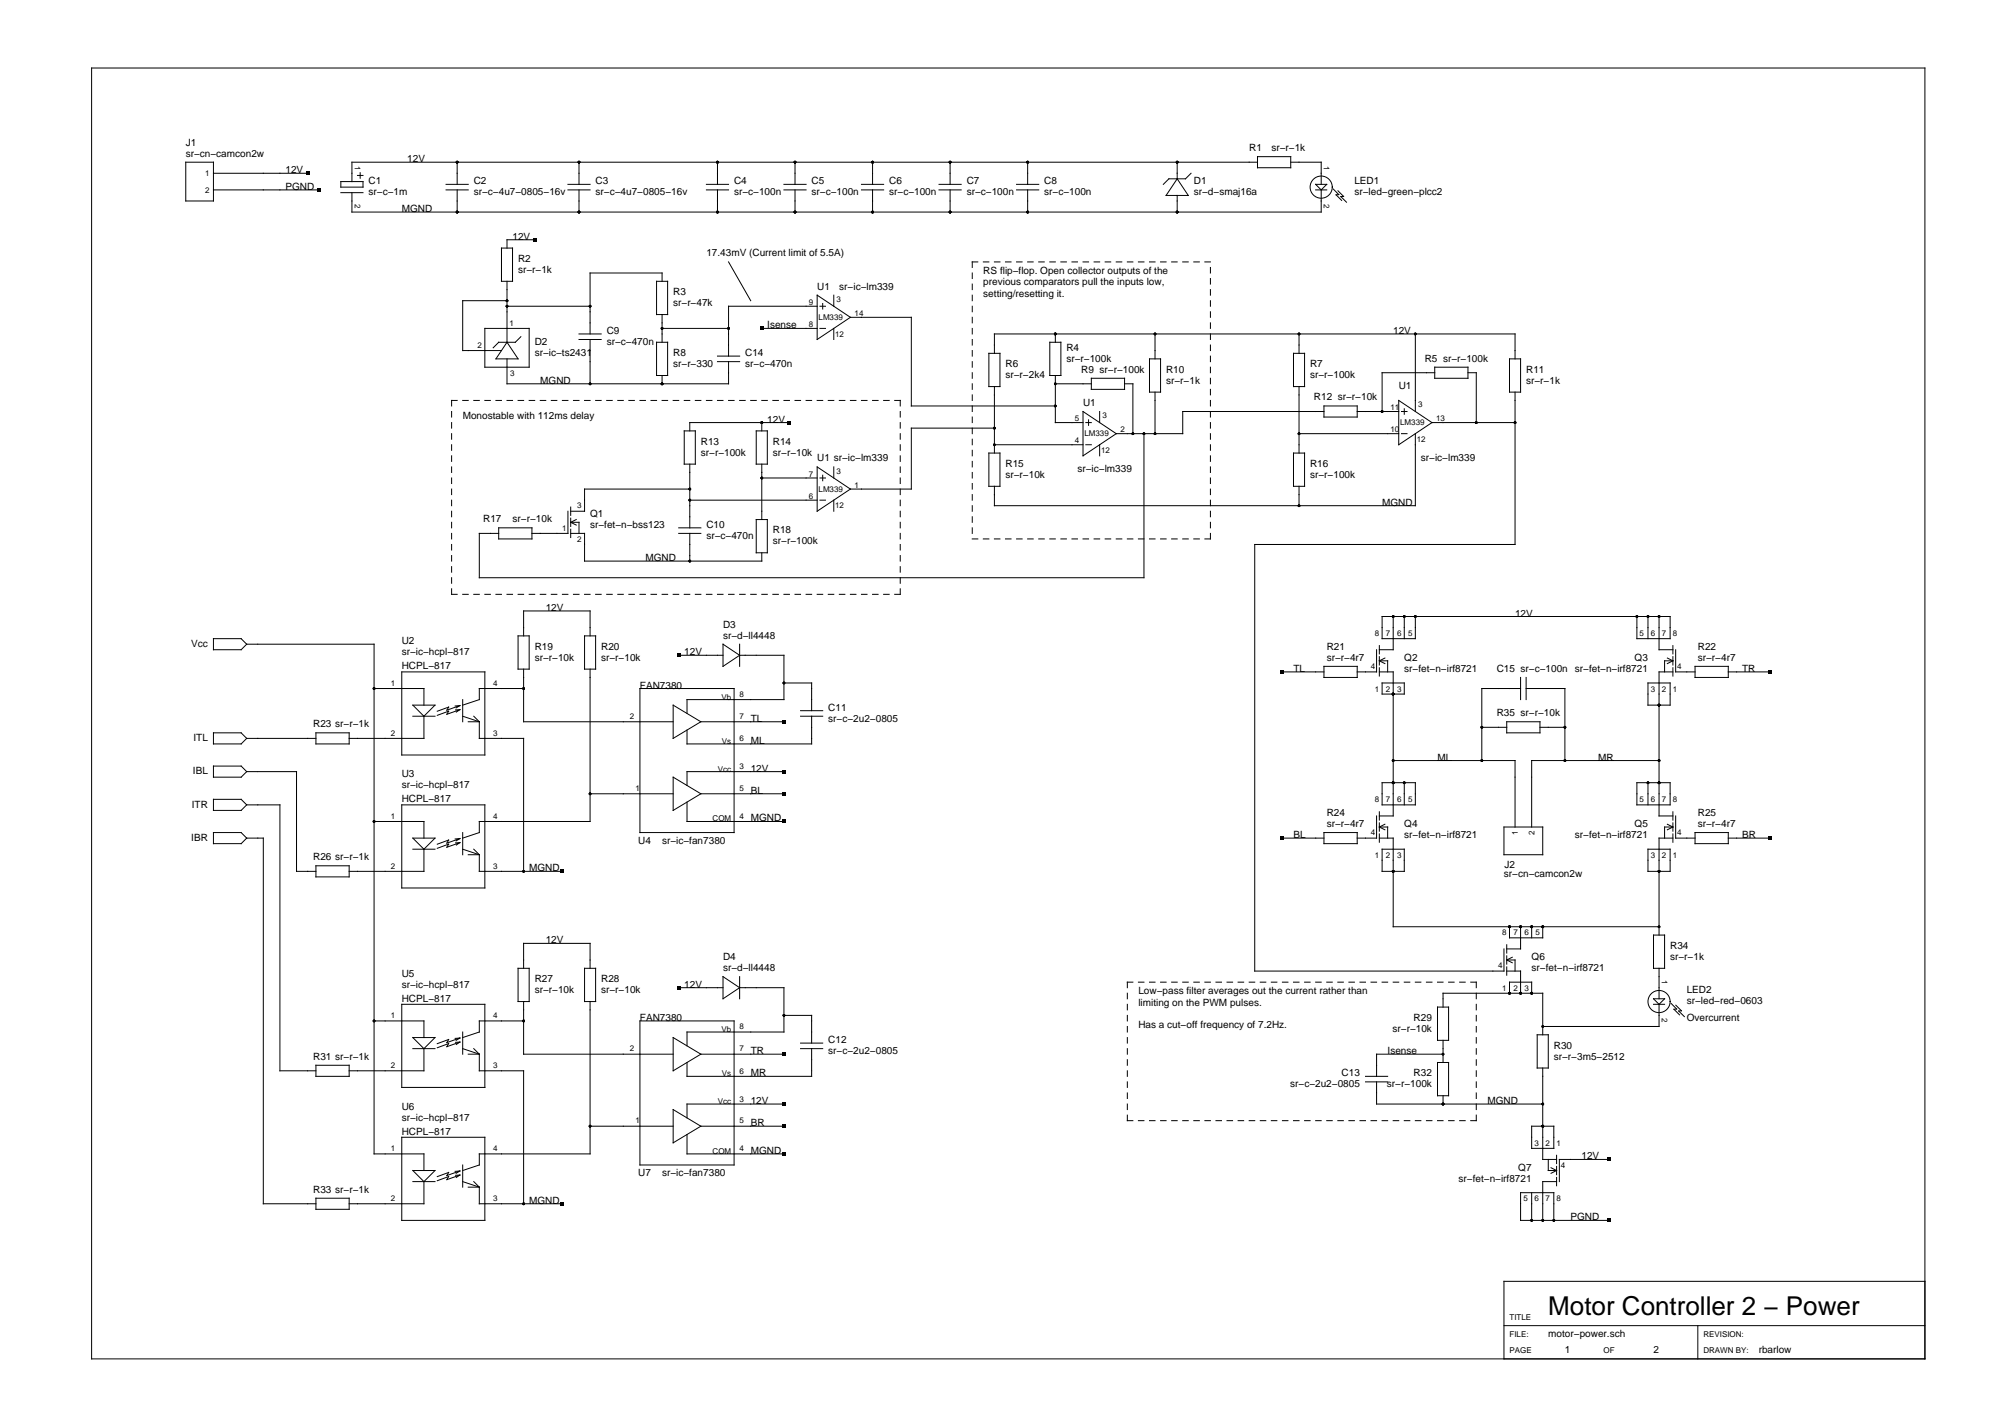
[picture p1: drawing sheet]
<svg xmlns="http://www.w3.org/2000/svg" width="297mm" height="210mm" viewBox="0 0 297 210" stroke-linecap="round" stroke-linejoin="round" font-family="sans-serif">
<g fill="none" stroke="#000" stroke-width=".15">
<path d="M13.5 10h269.9v190h-269.9zM27.4 23.9h4v5.7h-4zM31.4 28h15.5M31.4 25.5h13.9M50.2 28.4h3.2M50.2 26.7h3.2v.8h-3.2zM52.6 25.8h.8M53 25.4v.8M65.7 28h3.2M65.7 27.1h3.2M67.3 23.9v3.2M67.3 28v3.2"/>
<path d="M73.8 36.5h1.7v4.9h-1.7zM78.7 35.3h-4v1.2M83.6 28h3.3M83.6 27.1h3.3M85.3 23.9v3.2M85.3 28v3.2M104 28h3.3M104 27.1h3.3M105.6 23.9v3.2M105.6 28v3.2M107.3 38.6l3.2 5.7M115.4 28h3.3"/>
<path d="M115.4 27.1h3.3M117.1 23.9v3.2M117.1 28v3.2M126.8 28h3.3M126.8 27.1h3.3M128.5 23.9v3.2M128.5 28v3.2M138.3 28h3.2M138.3 27.1h3.2M139.9 23.9v3.2M139.9 28v3.2M144 38.6h-.8v.8"/>
<path d="M144.8 38.6h.8M146.4 38.6h.8M148 38.6h.9M149.7 28h3.2M149.7 27.1h3.2M149.7 38.6h.8M151.3 23.9v3.2M151.3 28v3.2M151.3 38.6h.8M152.9 38.6h.9M154.6 38.6h.8M156.2 38.6h.8"/>
<path d="M157.8 38.6h.8M159.5 38.6h.8M161.1 38.6h.8M162.7 38.6h.8M164.4 38.6h.8M166 38.6h.8M167.6 38.6h.8M169.2 38.6h.9M170.9 38.6h.8M172.5 38.6h.8M173.3 26.3l1.7 2.5h-3.3zM173.3 23.9v2.4"/>
<path d="M173.3 28.8v2.4M174.1 38.6h.9M175.4 25.5l-.8 .8h-2.5l-.8 .8M175.8 38.6h.8M177.4 38.6h.8M178.2 39.4v.8M185.2 23.9h-133.4v2.8M185.2 23.1h4.8v1.6h-4.8zM190 23.9h4.5v3.2M193.7 28h1.6M193.7 27.1h1.6l-.8 .9zM194.5 28v3.2h-142.7v-2.8"/>
<path d="M196.3 27.8l.8 .8-.4 .1 .8 .8M197 28.1l.8 .8h-.4l.9 .9M67.3 58.9h-.8v.9M68.1 58.9h.8M69.8 58.9h.8M71.4 48.3h6.5v5.7h-6.5zM71.4 58.9h.8M73 58.9h.8M74.7 44.3h-6.6v7.3h5.7M74.7 45.1h12.2M74.7 50.4l1.6 2.4h-3.3zM74.7 52.8v3.7h32.6v-3.3"/>
<path d="M74.7 41.4v9M74.7 58.9h.8M76.3 58.9h.8M76.7 49.6l-.8 .8h-2.5l-.8 .8M77.9 58.9h.8M79.5 58.9h.9M81.2 58.9h.8M82.8 58.9h.8M84.4 58.9h.9M85.3 49.2h3.2M85.3 50h3.2M86.1 58.9h.8"/>
<path d="M86.9 50v6.5M87.7 58.9h.8M89.3 58.9h.8M91 58.9h.8M92.6 58.9h.8M94.2 58.9h.8M95.9 58.9h.8M96.7 50.4h1.6v4.9h-1.6zM96.7 41.4h1.6v4.9h-1.6zM97.5 41.4v-1.2h-10.6v9M97.5 48.3h9.8M97.5 46.3v4.1"/>
<path d="M97.5 55.3v1.2M97.5 58.9h.8M99.1 58.9h.8M100.7 58.9h.9M102.4 58.9h.8M104 58.9h.8M105.6 52.4h3.3M105.6 53.2h3.3M105.6 58.9h.9M107.3 58.9h.8M108.9 58.9h.8M110.5 58.9h.8"/>
<path d="M112.2 48.3h8.1M112.2 58.9h.8M113.8 58.9h.8M115.4 58.9h.8M117.1 58.9h.8M118.7 58.9h.8M120.3 43.4l4.9 3.3-4.9 3.3zM120.3 45.1h-13v7.3M120.3 58.9h.8M120.7 45.1h.8M120.7 48.3h.8M121.1 44.7v.8"/>
<path d="M121.9 58.9h.9M122.8 43.4v1.7M122.8 48.3v1.7M123.6 58.9h.8M125.2 46.7h9v13.1h21.2M125.2 58.9h.8M126.8 58.9h.9M128.5 58.9h.8M130.1 58.9h.8M131.7 58.9h.9v.9M143.2 40.2v.8M143.2 41.8v.8"/>
<path d="M143.2 43.4v.9M143.2 45.1v.8M143.2 46.7v.8M143.2 48.3v.9M143.2 50v.8M143.2 51.6v.8M143.2 53.2v.8M143.2 54.9v.8M143.2 56.5v.8M143.2 58.1v.8M143.2 59.8v.8M145.6 52h1.6v4.9h-1.6z"/>
<path d="M146.4 52v-2.8h76.7v3.6M146.4 56.9v9.8M154.6 50.4h1.6v4.9h-1.6zM155.4 55.3v6.9h4.1M155.4 49.2v1.2M155.4 56.5h5.3M160.7 55.7h4.9v1.6h-4.9zM165.6 56.5h1.2v7.3M169.2 52.8h1.7v4.9h-1.7zM170.1 49.2v3.6M170.1 57.7v6.1M178.2 41v.8"/>
<path d="M178.2 42.6v.8M178.2 44.3v.8M178.2 45.9v.8M178.2 47.5v.8M178.2 49.2v.8M178.2 50.8v.8M178.2 52.4v.8M178.2 54v.9M178.2 55.7v.8M178.2 57.3v.8M178.2 58.9v.9M190.5 52h1.6v4.9h-1.6z"/>
<path d="M191.3 49.2v2.8M191.3 56.9v9.8M194.9 59.8h4.9v1.6h-4.9zM205.9 58.9l4.9 3.3-4.9 3.3zM208.4 49.2v11.4M211.2 54.9h-7.7v5.7M211.2 54h4.9v1.7h-4.9zM216.1 54.9h1.3v7.3M222.3 52.8h1.6v4.9h-1.6zM223.1 57.7v22.4h-38.4v62.8h36.7v-3.2M66.5 60.6v.8M66.5 62.2v.8"/>
<path d="M66.5 63.8v.9M66.5 65.5v.8M66.5 67.1v.8M66.5 68.7v.8M66.5 70.4v.8M66.5 72v.8M66.5 73.6v.8M66.5 75.3v.8M66.5 76.9v.8M66.5 78.5v.8M73.4 77.7h4.9v1.6h-4.9zM83.6 75.3v3.2h-5.3"/>
<path d="M84 78.5h2.1v4.1h26.1v-1.2M84 76.9h1.3v1.6M84 76.9l.8 .4M84 74.6v1.3M84 76.3v1.2M84 77.9v1.2M84.8 76.5l-.8 .4M99.9 77.7h3.3M99.9 78.5h3.3M100.7 63.4h1.7v4.9h-1.7zM101.6 72h-15.5v3.3h-2.1M101.6 73.6h18.7"/>
<path d="M101.6 68.3v9.4M101.6 78.5v4.1M111.3 63.4h1.7v4.9h-1.7zM111.3 76.5h1.7v4.9h-1.7zM112.2 70.4h8.1M112.2 62.2v1.2M112.2 68.3v8.2M116.2 62.2h-14.6v1.2M120.3 68.7l4.9 3.3-4.9 3.3zM120.7 70.4h.8M120.7 73.6h.8M121.1 70v.8"/>
<path d="M122.8 68.7v1.7M122.8 73.6v1.7M132.6 60.6v.8M132.6 62.2v.8M132.6 63.8v.9M132.6 65.5v.8M132.6 67.1v.8M132.6 68.7v.8M132.6 70.4v.8M132.6 72v.8M132.6 73.6v.8M132.6 75.3v.8"/>
<path d="M132.6 76.9v.8M132.6 78.5v.8M143.2 79.3h.8M143.2 61.4v.8M143.2 63v.8M143.2 64.7v.8M143.2 66.3v.8M143.2 67.9v.8M143.2 69.5v.9M143.2 71.2v.8M143.2 72.8v.8M143.2 74.4v.9"/>
<path d="M143.2 76.1v.8M143.2 77.7v.8M144.8 79.3h.8M145.6 66.7h1.6v4.9h-1.6zM146.4 63h-12.2v9h-9M146.4 65.5h13.1M146.4 79.3h.8M148 79.3h.9M149.7 79.3h.8M151.3 79.3h.8M152.9 79.3h.9M154.6 79.3h.8"/>
<path d="M156.2 79.3h.8M157.8 79.3h.8M159.5 60.6l4.9 3.2-4.9 3.3zM159.5 79.3h.8M159.9 62.2h.8M159.9 65.5h.8M160.3 61.8v.8M161.1 79.3h.8M161.9 60.6v1.6M161.9 65.5v1.6M162.7 79.3h.8M164.4 79.3h.8"/>
<path d="M166 79.3h.8M167.6 79.3h.8M168.4 63.8v21.2h-97.8v-6.5h2.8M169.2 79.3h.9M170.9 79.3h.8M172.5 79.3h.8M174.1 79.3h.9M175.8 79.3h.8M178.2 78.5v.8h-.8M178.2 60.6v.8M178.2 62.2v.8M178.2 63.8v.9"/>
<path d="M178.2 65.5v.8M178.2 67.1v.8M178.2 68.7v.8M178.2 70.4v.8M178.2 72v.8M178.2 73.6v.8M178.2 75.3v.8M178.2 76.9v.8M190.5 66.7h1.6v4.9h-1.6zM191.3 63.8h14.6M191.3 71.6v2.8M194.9 60.6h-20.8v3.2h-9.7"/>
<path d="M199.8 60.6h6.1M206.4 63.8h.8M206.4 60.6h.8M206.8 60.2v.8M208.4 63.8v10.6h-62v-2.8M210.8 62.2h12.3M31.4 94h4.1l.8 .8-.8 .8h-4.1zM36.3 94.8h18.8v75.1h7.3v2.4M59.2 98.9h12.2v12.2h-12.2zM66.5 86.7v.8h.8M66.5 80.1v.9M66.5 81.8v.8"/>
<path d="M66.5 83.4v.8M66.5 85v.9M68.1 87.5h.8M69.8 87.5h.8M71.4 87.5h.8M73 87.5h.8M74.7 87.5h.8M76.3 93.6h1.6v4.9h-1.6zM76.3 87.5h.8M77.1 98.5v7.7h22M77.1 93.6v-3.7h9.8v3.7M77.9 87.5h.8"/>
<path d="M79.5 87.5h.9M81.2 87.5h.8M82.8 87.5h.8M84.4 87.5h.9M86.1 93.6h1.6v4.9h-1.6zM86.1 87.5h.8M86.9 98.5v22.4h-16.3v1.7l-2.5 .8M87.7 87.5h.8M89.3 87.5h.8M91 87.5h.8M92.6 87.5h.8M94.2 87.5h.8"/>
<path d="M95.9 87.5h.8M97.5 87.5h.8M99.1 87.5h.8M99.9 96.5h6.6M100.7 87.5h.9M102.4 87.5h.8M104 87.5h.8M105.6 87.5h.9M106.5 94.8l2.4 1.7-2.4 1.6zM107.3 87.5h.8M108.9 96.5h6.5v6.5h-14.2v2M108.9 94.8v3.3"/>
<path d="M108.9 87.5h.8M110.5 87.5h.8M112.2 87.5h.8M113.8 87.5h.8M115.4 87.5h.8M117.1 87.5h.8M118.7 87.5h.8M120.3 87.5h.8M121.9 87.5h.9M123.6 87.5h.8M125.2 87.5h.8M126.8 87.5h.9"/>
<path d="M128.5 87.5h.8M130.1 87.5h.8M132.6 86.7v.8h-.9M132.6 80.1v.9M132.6 81.8v.8M132.6 83.4v.8M132.6 85v.9M188.8 98.9h6.1M194.9 98.1h4.9v1.6h-4.9zM202.7 95.6v3.3h-2.9M203.1 98.9h2v21.2h-2M203.1 97.3l.8 .4"/>
<path d="M203.1 95v1.3M203.1 96.7v1.2M203.1 98.3v1.2M203.1 97.3h1.2v1.6M203.9 96.9l-.8 .4M205.1 90.7v4.9h-2M206.8 90.7v3.3M208.4 90.7v3.3h-4.9v-3.3h42.4v3.3h-4.9v-3.3M223.9 99.7v3.3M224.7 99.7v3.3M242.6 90.7v3.3M244.3 90.7v4.9h2"/>
<path d="M245.5 96.9l.8 .4M246.3 98.9h-2v21.2h2M246.3 97.3h-1.2v1.6M246.3 97.3l-.8 .4M246.3 95v1.3M246.3 96.7v1.2M246.3 98.3v1.2M246.7 95.6v3.3h2.9M249.6 98.1h4.9v1.6h-4.9zM254.5 98.9h6.1M31.4 107.9h4.1l.8 .8-.8 .8h-4.1zM31.4 112.8h4.1l.8 .8-.8 .8h-4.1z"/>
<path d="M31.4 117.7h4.1l.8 .8-.8 .8h-4.1zM36.3 118.5h4.9v39.1h5.3M36.3 113.6h7.4v14.7h2.8M36.3 108.7h10.2M46.5 107.9h4.9v1.6h-4.9zM55.1 101.3h7.3v2.5M59.2 118.5h12.2v12.2h-12.2zM60.8 105.4h3.2M60.8 103.8h3.2l-1.6 1.6zM62.4 105.4v3.3h-11M67 103.9h.7l-.5 .3M67.1 104.5h.6l-.5 .3"/>
<path d="M67.7 103.9l-1.9 .6 .3-.4-1.7 .6M67.7 104.5l-1.9 .6 .3-.4-1.7 .6M68.1 103v3.2M68.1 105.4l2.5 .8M68.9 106.2h1.7M69.8 105.4l.8 .8M70.6 106.2v2.5h6.5v19.6M77.1 101.3h-6.5v1.7l-2.5 .8M86.9 116.8h12.2M94.2 101.3h13.9v21.3h-13.9zM99.1 103.8l4.1 2.4-4.1 2.5zM99.1 114.4l4.1 2.4-4.1 2.5z"/>
<path d="M101.2 118.1v2.8h14.2M103.2 106.2h12.2M103.2 116.8h12.2M115.4 100.5h4.1v4.1M115.4 113.6h-14.2v2M117.9 105.4h3.2M117.9 104.6h3.2M119.5 105.4v4.1h-18.3v-2M203.1 119.5v1.2M203.5 100.5h3.3v1.7h-3.3zM203.5 115.2h4.9v3.3h-4.9zM205.1 112h18v9.7"/>
<path d="M206.8 115.2v3.3M218.2 107.1h3.6M221.8 106.2h4.9v1.7h-4.9zM223.9 101.3h-5.7v10.7M224.7 101.3h5.7v10.7M226.7 107.1h3.7M241 115.2h4.9v3.3h-4.9zM242.6 100.5h3.3v3.3h-3.3zM242.6 115.2v3.3M244.3 112h-18.8v9.7M246.3 119.5v1.2M31.4 122.6h4.1l.8 .8-.8 .8h-4.1z"/>
<path d="M36.3 123.4h2.5v53.8h7.7M46.5 127.4h4.9v1.7h-4.9zM55.1 120.9h7.3v2.5M60.8 123.4h3.2l-1.6 1.6zM60.8 125h3.2M62.4 125v3.3h-11M67 123.5l.7-.1-.5 .4M67.1 124.1l.6-.1-.5 .4M67.7 123.4l-1.9 .7 .3-.4-1.7 .6M67.7 124l-1.9 .7 .3-.4-1.7 .6M68.1 122.6v3.2M68.1 125l2.5 .8"/>
<path d="M68.9 125.8h1.7M69.8 125l.8 .8M70.6 125.8v2.5h12.2M188.8 123.4h6.1M194.9 122.6h4.9v1.6h-4.9zM202.7 120.1v3.3h-2.9M203.1 121.1v1.2M203.1 122.8v1.2M203.1 121.7h1.2v1.7M203.1 123.4h2v13h39.2M203.1 121.7l.8 .4M203.5 125h3.3v3.3h-3.3z"/>
<path d="M203.9 121.3l-.8 .4M221.4 121.7h5.8v4.1h-5.8zM221.8 139.1v1.2M222.3 136.4v1.6h4.9v-1.6M223.9 136.4v3.3h-2.1M225.5 136.4v1.6M242.6 125h3.3v3.3h-3.3zM243.5 137.6h1.6v4.9h-1.6zM245.5 121.3l.8 .4M246.3 121.1v1.2M246.3 122.8v1.2M246.3 121.7h-1.2v1.7"/>
<path d="M246.3 123.4h-2v14.2M246.3 121.7l-.8 .4M246.7 120.1v3.3h2.9M249.6 122.6h4.9v1.6h-4.9zM254.5 123.4h6.1M46.5 156.8h4.9v1.6h-4.9zM55.1 150.3h7.3v2.4M59.2 147.8h12.2v12.3h-12.2zM60.8 154.4h3.2M60.8 152.7h3.2l-1.6 1.7zM62.4 154.4v3.2h-11M67 152.8h.7l-.5 .3"/>
<path d="M67.1 153.4h.6l-.5 .3M67.7 152.8l-1.9 .7 .3-.5-1.7 .6M67.7 153.4l-1.9 .7 .3-.5-1.7 .6M68.1 151.9v3.3M68.1 154.4l2.5 .8M68.9 155.2h1.7M69.8 154.4l.8 .8M70.6 155.2v2.4h6.5v19.6M76.3 142.5h1.6v4.9h-1.6zM77.1 147.4v7.8h22M77.1 150.3h-6.5v1.6l-2.5 .8M77.1 142.5v-3.6h9.8v3.6"/>
<path d="M86.1 142.5h1.6v4.9h-1.6zM86.9 147.4v22.5h-16.3v1.6l-2.5 .8M94.2 150.3h13.9v21.2h-13.9zM99.1 152.7l4.1 2.5-4.1 2.4zM99.9 145.4h6.6M103.2 155.2h12.2M106.5 143.8l2.4 1.6-2.4 1.6zM108.9 145.4h6.5v6.5h-14.2v2M108.9 143.8v3.2M115.4 149.5h4.1v4M117.9 154.4h3.2M117.9 153.5h3.2"/>
<path d="M119.5 154.4v4h-18.3v-2M166 146.2v.8M166 147.8v.8M166 149.5v.8M166 151.1v.8M166 152.7v.8M166 154.4v.8M166 156v.8M166 157.6v.8M166 159.2v.9M166.8 144.6h-.8v.8M167.6 144.6h.8"/>
<path d="M169.2 144.6h.9M170.9 144.6h.8M172.5 144.6h.8M174.1 144.6h.9M175.8 144.6h.8M177.4 144.6h.8M179 144.6h.9M180.7 144.6h.8M182.3 144.6h.8M183.9 144.6h.8M185.6 144.6h.8M187.2 144.6h.8"/>
<path d="M188.8 144.6h.8M190.5 144.6h.8M192.1 144.6h.8M193.7 144.6h.8M195.3 144.6h.9M197 144.6h.8M198.6 144.6h.8M200.2 144.6h.9M201.1 158.4h3.2M201.1 159.2h3.2M201.9 144.6h.8M202.7 159.2v3.3h24.5"/>
<path d="M203.5 144.6h.8M205.1 144.6h.8M206.8 144.6h.8M208.4 144.6h.8M210 144.6h.8M211.7 148.2h1.6v4.9h-1.6zM211.7 156.4h1.6v4.9h-1.6zM211.7 144.6h.8M212.5 155.2h-9.8v3.2M212.5 148.2v-2h14.7v6.1M212.5 153.1v3.3M213.3 144.6h.8"/>
<path d="M214.9 144.6h.8M216.5 144.6h.9v.8M217.4 146.2v.8M217.4 147.8v.8M217.4 149.5v.8M217.4 151.1v.8M217.4 152.7v.8M217.4 154.4v.8M217.4 156v.8M217.4 157.6v.8M217.4 159.2v.9M221.8 141.3h1.3v1.6"/>
<path d="M221.8 142.9h2.1v3.3M221.8 141.3l.9 .4M221.8 140.7v1.2M221.8 142.3v1.3M222.3 146.2v-1.6h3.2v1.6M222.7 140.9l-.9 .4M226.3 152.3h1.7v4.9h-1.7zM227.2 157.2v13.5h2M243.5 147.8h1.6M243.5 147h1.6l-.8 .8zM244.3 142.5v4.5M244.3 147.8v3.3h-17.1"/>
<path d="M246.1 147.7l.8 .8-.4 .1 .8 .8M246.7 148l.9 .8h-.4l.8 .8M46.5 176.4h4.9v1.6h-4.9zM59.2 167.4h12.2v12.2h-12.2zM60.8 173.9h3.2M60.8 172.3h3.2l-1.6 1.6zM62.4 173.9v3.3h-11M67 172.4h.7l-.5 .3M67.1 173h.6l-.5 .3M67.7 172.4l-1.9 .6 .3-.4-1.7 .6M67.7 173l-1.9 .6 .3-.4-1.7 .6M68.1 171.5v3.2"/>
<path d="M68.1 173.9l2.5 .8M68.9 174.7h1.7M69.8 173.9l.8 .8M70.6 174.7v2.5h12.2M86.9 165.8h12.2M99.1 163.3l4.1 2.5-4.1 2.4zM101.2 167v2.9h14.2M103.2 165.8h12.2M115.4 162.5h-14.2v2.1M166 164.1v.9h.8M166 160.9v.8M166 162.5v.8"/>
<path d="M167.6 165h.8M169.2 165h.9M170.9 165h.8M172.5 165h.8M174.1 165h.9M175.8 165h.8M177.4 165h.8M179 165h.9M180.7 165h.8M182.3 165h.8M183.9 165h.8M185.6 165h.8"/>
<path d="M187.2 165h.8M188.8 165h.8M190.5 165h.8M192.1 165h.8M193.7 165h.8M195.3 165h.9M197 165h.8M198.6 165h.8M200.2 165h.9M201.9 165h.8M203.5 165h.8M205.1 165h.8"/>
<path d="M206.8 165h.8M208.4 165h.8M210 165h.8M211.7 165h.8M212.5 161.3v1.2M213.3 165h.8M214.9 165h.8M217.4 160.9v.8M217.4 162.5v.8M217.4 164.1v.9h-.9M225.5 165.8h3.3v3.2h-3.3zM225.5 175.6v4"/>
<path d="M228 170.7v1.6h1.2M228.4 171.9l.8 .4M228.8 179.6v-4h-4.9v4h13M229.2 173.9h-2v5.7M229.2 172.3l-.8 .4M229.2 170.1v1.2M229.2 171.7v1.2M229.2 173.3v1.2M236.9 170.7h-7.3v3.2M221.4 195.1h62M250 195.1v4.9M283.4 188.6h-62v11.4"/>
<circle cx="194.5" cy="27.5" r="1.63"/>
<circle cx="244.3" cy="147.4" r="1.63"/>
</g>
<g fill="#000">
<path d="M45 25.3h.5v.5h-.5zM46.7 27.7h.5v.5h-.5zM78.5 35h.5v.5h-.5zM111.9 48.1h.5v.5h-.5zM116 62h.5v.4h-.5zM99.7 96.2h.5v.5h-.5zM188.6 98.7h.5v.4h-.5zM260.3 98.7h.5v.4h-.5zM115.2 113.3h.5v.5h-.5zM115.2 106h.5v.5h-.5zM115.2 116.6h.5v.5h-.5zM82.6 128h.5v.5h-.5z"/>
<path d="M115.2 120.7h.5v.5h-.5zM188.6 123.1h.5v.5h-.5zM260.3 123.1h.5v.5h-.5zM99.7 145.1h.5v.5h-.5zM115.2 154.9h.5v.5h-.5zM82.6 176.9h.5v.5h-.5zM115.2 162.3h.5v.5h-.5zM115.2 169.6h.5v.5h-.5zM115.2 165.5h.5v.5h-.5zM236.7 170.4h.5v.5h-.5zM236.7 179.4h.5v.5h-.5z"/>
<circle cx="67.3" cy="23.9" r=".2"/>
<circle cx="67.3" cy="31.2" r=".2"/>
<circle cx="85.3" cy="23.9" r=".2"/>
<circle cx="85.3" cy="31.2" r=".2"/>
<circle cx="105.6" cy="23.9" r=".2"/>
<circle cx="105.6" cy="31.2" r=".2"/>
<circle cx="117.1" cy="23.9" r=".2"/>
<circle cx="117.1" cy="31.2" r=".2"/>
<circle cx="128.5" cy="23.9" r=".2"/>
<circle cx="128.5" cy="31.2" r=".2"/>
<circle cx="139.9" cy="23.9" r=".2"/>
<circle cx="139.9" cy="31.2" r=".2"/>
<circle cx="151.3" cy="23.9" r=".2"/>
<circle cx="151.3" cy="31.2" r=".2"/>
<circle cx="173.3" cy="23.9" r=".2"/>
<circle cx="173.3" cy="31.2" r=".2"/>
<circle cx="74.7" cy="44.3" r=".2"/>
<circle cx="74.7" cy="45.1" r=".2"/>
<circle cx="86.9" cy="45.1" r=".2"/>
<circle cx="86.9" cy="56.5" r=".2"/>
<circle cx="97.5" cy="48.3" r=".2"/>
<circle cx="97.5" cy="56.5" r=".2"/>
<circle cx="107.3" cy="48.3" r=".2"/>
<circle cx="155.4" cy="49.2" r=".2"/>
<circle cx="155.4" cy="59.8" r=".2"/>
<circle cx="155.4" cy="56.5" r=".2"/>
<circle cx="170.1" cy="49.2" r=".2"/>
<circle cx="191.3" cy="49.2" r=".2"/>
<circle cx="208.4" cy="49.2" r=".2"/>
<circle cx="101.6" cy="72" r=".2"/>
<circle cx="101.6" cy="73.6" r=".2"/>
<circle cx="112.2" cy="62.2" r=".2"/>
<circle cx="112.2" cy="70.4" r=".2"/>
<circle cx="146.4" cy="65.5" r=".2"/>
<circle cx="146.4" cy="63" r=".2"/>
<circle cx="166.8" cy="63.8" r=".2"/>
<circle cx="168.4" cy="63.8" r=".2"/>
<circle cx="170.1" cy="63.8" r=".2"/>
<circle cx="191.3" cy="63.8" r=".2"/>
<circle cx="191.3" cy="74.4" r=".2"/>
<circle cx="203.5" cy="60.6" r=".2"/>
<circle cx="217.4" cy="62.2" r=".2"/>
<circle cx="223.1" cy="62.2" r=".2"/>
<circle cx="101.6" cy="82.6" r=".2"/>
<circle cx="205.1" cy="90.7" r=".2"/>
<circle cx="206.8" cy="90.7" r=".2"/>
<circle cx="208.4" cy="90.7" r=".2"/>
<circle cx="241" cy="90.7" r=".2"/>
<circle cx="242.6" cy="90.7" r=".2"/>
<circle cx="244.3" cy="90.7" r=".2"/>
<circle cx="55.1" cy="101.3" r=".2"/>
<circle cx="77.1" cy="101.3" r=".2"/>
<circle cx="86.9" cy="116.8" r=".2"/>
<circle cx="115.4" cy="100.5" r=".2"/>
<circle cx="205.1" cy="102.2" r=".2"/>
<circle cx="205.1" cy="115.2" r=".2"/>
<circle cx="205.1" cy="112" r=".2"/>
<circle cx="206.8" cy="115.2" r=".2"/>
<circle cx="218.2" cy="107.1" r=".2"/>
<circle cx="218.2" cy="112" r=".2"/>
<circle cx="230.4" cy="107.1" r=".2"/>
<circle cx="230.4" cy="112" r=".2"/>
<circle cx="242.6" cy="115.2" r=".2"/>
<circle cx="244.3" cy="115.2" r=".2"/>
<circle cx="244.3" cy="112" r=".2"/>
<circle cx="244.3" cy="103.8" r=".2"/>
<circle cx="55.1" cy="120.9" r=".2"/>
<circle cx="77.1" cy="128.3" r=".2"/>
<circle cx="205.1" cy="128.3" r=".2"/>
<circle cx="222.3" cy="136.4" r=".2"/>
<circle cx="223.9" cy="136.4" r=".2"/>
<circle cx="225.5" cy="136.4" r=".2"/>
<circle cx="227.2" cy="136.4" r=".2"/>
<circle cx="244.3" cy="136.4" r=".2"/>
<circle cx="244.3" cy="128.3" r=".2"/>
<circle cx="55.1" cy="150.3" r=".2"/>
<circle cx="77.1" cy="150.3" r=".2"/>
<circle cx="115.4" cy="149.5" r=".2"/>
<circle cx="212.5" cy="155.2" r=".2"/>
<circle cx="222.3" cy="146.2" r=".2"/>
<circle cx="223.9" cy="146.2" r=".2"/>
<circle cx="225.5" cy="146.2" r=".2"/>
<circle cx="227.2" cy="151.1" r=".2"/>
<circle cx="77.1" cy="177.2" r=".2"/>
<circle cx="86.9" cy="165.8" r=".2"/>
<circle cx="212.5" cy="162.5" r=".2"/>
<circle cx="225.5" cy="179.6" r=".2"/>
<circle cx="227.2" cy="165.8" r=".2"/>
<circle cx="227.2" cy="179.6" r=".2"/>
<circle cx="227.2" cy="162.5" r=".2"/>
<circle cx="228.8" cy="179.6" r=".2"/>
</g>
<text font-size="3.8" x="228" y="193.5">Motor Controller 2 − Power</text>
<g font-size="1.5">
<text x="27.4" y="21.4">J1</text>
<text x="27.4" y="23.1">sr−cn−camcon2w</text>
<text x="60" y="23.9">12V</text>
<text x="183.9" y="22.2">R1</text>
<text x="187.2" y="22.2">sr−r−1k</text>
<text x="42" y="25.5">12V</text>
<text x="42" y="28">PGND</text>
<text x="54.3" y="27.1">C1</text>
<text x="54.3" y="28.8">sr−c−1m</text>
<text x="69.8" y="27.1">C2</text>
<text x="69.8" y="28.8">sr−c−4u7−0805−16v</text>
<text x="87.7" y="27.1">C3</text>
<text x="87.7" y="28.8">sr−c−4u7−0805−16v</text>
<text x="108.1" y="27.1">C4</text>
<text x="108.1" y="28.8">sr−c−100n</text>
<text x="119.5" y="27.1">C5</text>
<text x="119.5" y="28.8">sr−c−100n</text>
<text x="130.9" y="27.1">C6</text>
<text x="130.9" y="28.8">sr−c−100n</text>
<text x="142.3" y="27.1">C7</text>
<text x="142.3" y="28.8">sr−c−100n</text>
<text x="153.8" y="27.1">C8</text>
<text x="153.8" y="28.8">sr−c−100n</text>
<text x="175.8" y="27.1">D1</text>
<text x="175.8" y="28.8">sr−d−smaj16a</text>
<text x="199.4" y="27.1">LED1</text>
<text x="199.4" y="28.8">sr−led−green−plcc2</text>
<text x="59.2" y="31.2">MGND</text>
<text x="75.5" y="35.3">12V</text>
<text x="76.3" y="38.6">R2</text>
<text x="76.3" y="40.2">sr−r−1k</text>
<text x="104" y="37.7">17.43mV (Current limit of 5.5A)</text>
<text x="144.8" y="40.4">RS flip−flop. Open collector outputs of the</text>
<text x="99.1" y="43.4">R3</text>
<text x="99.1" y="45.1">sr−r−47k</text>
<text x="120.3" y="42.6">U1</text>
<text x="123.6" y="42.6">sr−ic−lm339</text>
<text x="144.8" y="42">previous comparators pull the inputs low,</text>
<text x="144.8" y="43.7">setting/resetting it.</text>
<text x="78.7" y="50.8">D2</text>
<text x="78.7" y="52.4">sr−ic−ts2431</text>
<text x="89.3" y="49.2">C9</text>
<text x="89.3" y="50.8">sr−c−470n</text>
<text x="99.1" y="52.4">R8</text>
<text x="109.7" y="52.4">C14</text>
<text x="113" y="48.3">Isense</text>
<text x="157" y="51.6">R4</text>
<text x="157" y="53.2">sr−r−100k</text>
<text x="205.1" y="49.2">12V</text>
<text x="209.8" y="53.2">R5 sr−r−100k</text>
<text x="79.5" y="56.5">MGND</text>
<text x="99.1" y="54">sr−r−330</text>
<text x="109.7" y="54">sr−c−470n</text>
<text x="148" y="54">R6</text>
<text x="148" y="55.7">sr−r−2k4</text>
<text x="159.2" y="54.9">R9 sr−r−100k</text>
<text x="159.5" y="59.8">U1</text>
<text x="171.7" y="54.9">R10</text>
<text x="171.7" y="56.5">sr−r−1k</text>
<text x="192.9" y="54">R7</text>
<text x="192.9" y="55.7">sr−r−100k</text>
<text x="193.5" y="58.9">R12 sr−r−10k</text>
<text x="205.9" y="57.3">U1</text>
<text x="224.7" y="54.9">R11</text>
<text x="224.7" y="56.5">sr−r−1k</text>
<text x="68.1" y="61.6">Monostable with 112ms delay</text>
<text x="103.2" y="65.5">R13</text>
<text x="113" y="62.2">12V</text>
<text x="113.8" y="65.5">R14</text>
<text x="103.2" y="67.1">sr−r−100k</text>
<text x="113.8" y="67.1">sr−r−10k</text>
<text x="120.3" y="67.9">U1 sr−ic−lm339</text>
<text x="148" y="68.7">R15</text>
<text x="148" y="70.4">sr−r−10k</text>
<text x="158.6" y="69.5">sr−ic−lm339</text>
<text x="192.9" y="68.7">R16</text>
<text x="192.9" y="70.4">sr−r−100k</text>
<text x="209.2" y="67.9">sr−ic−lm339</text>
<text x="71.1" y="76.9">R17</text>
<text x="75.5" y="76.9">sr−r−10k</text>
<text x="86.9" y="76.1">Q1</text>
<text x="86.9" y="77.7">sr−fet−n−bss123</text>
<text x="104" y="77.7">C10</text>
<text x="203.5" y="74.4">MGND</text>
<text x="95" y="82.6">MGND</text>
<text x="104" y="79.3">sr−c−470n</text>
<text x="113.8" y="78.5">R18</text>
<text x="113.8" y="80.1">sr−r−100k</text>
<text x="80.4" y="89.9">12V</text>
<text x="28.2" y="95.2">Vcc</text>
<text x="59.2" y="94.8">U2</text>
<text x="78.7" y="95.6">R19</text>
<text x="88.5" y="95.6">R20</text>
<text x="106.5" y="92.4">D3</text>
<text x="106.5" y="94">sr−d−ll4448</text>
<text x="195.3" y="95.6">R21</text>
<text x="223.1" y="90.7">12V</text>
<text x="250" y="95.6">R22</text>
<text x="59.2" y="98.5">HCPL−817</text>
<text x="59.2" y="96.5">sr−ic−hcpl−817</text>
<text x="78.7" y="97.3">sr−r−10k</text>
<text x="88.5" y="97.3">sr−r−10k</text>
<text x="94.2" y="101.4">FAN7380</text>
<text x="100.7" y="96.5">12V</text>
<text x="190.5" y="98.9">TL</text>
<text x="195.3" y="97.3">sr−r−4r7</text>
<text x="206.8" y="97.3">Q2</text>
<text x="206.8" y="98.9">sr−fet−n−irf8721</text>
<text x="220.4" y="98.9">C15 sr−c−100n</text>
<text x="231.9" y="98.9">sr−fet−n−irf8721</text>
<text x="240.7" y="97.3">Q3</text>
<text x="250" y="97.3">sr−r−4r7</text>
<text x="256.5" y="98.9">TR</text>
<text x="46.1" y="107.1">R23 sr−r−1k</text>
<text x="110.5" y="106.2">TL</text>
<text x="121.9" y="104.6">C11</text>
<text x="121.9" y="106.2">sr−c−2u2−0805</text>
<text x="220.4" y="105.4">R35 sr−r−10k</text>
<text x="28.4" y="114">IBL</text>
<text x="28.5" y="109.1">ITL</text>
<text x="110.5" y="113.6">12V</text>
<text x="110.5" y="109.5">ML</text>
<text x="211.7" y="112">ML</text>
<text x="235.3" y="112">MR</text>
<text x="28.2" y="118.9">ITR</text>
<text x="59.2" y="118.1">HCPL−817</text>
<text x="59.2" y="114.4">U3</text>
<text x="59.2" y="116">sr−ic−hcpl−817</text>
<text x="110.5" y="116.8">BL</text>
<text x="28.2" y="123.8">IBR</text>
<text x="94" y="124.2">U4</text>
<text x="97.5" y="124.2">sr−ic−fan7380</text>
<text x="110.5" y="120.9">MGND</text>
<text x="190.5" y="123.4">BL</text>
<text x="195.3" y="120.1">R24</text>
<text x="195.3" y="121.7">sr−r−4r7</text>
<text x="206.8" y="121.7">Q4</text>
<text x="206.8" y="123.4">sr−fet−n−irf8721</text>
<text x="231.9" y="123.4">sr−fet−n−irf8721</text>
<text x="240.7" y="121.7">Q5</text>
<text x="250" y="120.1">R25</text>
<text x="250" y="121.7">sr−r−4r7</text>
<text x="256.5" y="123.4">BR</text>
<text x="46.1" y="126.6">R26 sr−r−1k</text>
<text x="77.9" y="128.3">MGND</text>
<text x="221.4" y="129.1">sr−cn−camcon2w</text>
<text x="221.5" y="127.7">J2</text>
<text x="59.2" y="143.8">U5</text>
<text x="80.4" y="138.9">12V</text>
<text x="106.5" y="141.3">D4</text>
<text x="106.5" y="142.9">sr−d−ll4448</text>
<text x="225.5" y="141.3">Q6</text>
<text x="225.5" y="142.9">sr−fet−n−irf8721</text>
<text x="245.9" y="139.7">R34</text>
<text x="245.9" y="141.3">sr−r−1k</text>
<text x="59.2" y="147.4">HCPL−817</text>
<text x="59.2" y="145.4">sr−ic−hcpl−817</text>
<text x="78.7" y="144.6">R27</text>
<text x="78.7" y="146.2">sr−r−10k</text>
<text x="88.5" y="144.6">R28</text>
<text x="88.5" y="146.2">sr−r−10k</text>
<text x="100.7" y="145.4">12V</text>
<text x="167.6" y="146.4">Low−pass filter averages out the current rather than</text>
<text x="167.6" y="148">limiting on the PWM pulses.</text>
<text x="248.4" y="146.2">LED2</text>
<text x="248.4" y="147.8">sr−led−red−0603</text>
<text x="46.1" y="156">R31 sr−r−1k</text>
<text x="94.2" y="150.4">FAN7380</text>
<text x="110.5" y="155.2">TR</text>
<text x="121.9" y="153.5">C12</text>
<text x="121.9" y="155.2">sr−c−2u2−0805</text>
<text x="167.6" y="151.3">Has a cut−off frequency of 7.2Hz.</text>
<text x="204.3" y="155.2">Isense</text>
<text x="205" y="151.9">sr−r−10k</text>
<text x="208.1" y="150.3">R29</text>
<text x="228.8" y="154.4">R30</text>
<text x="228.8" y="156">sr−r−3m5−2512</text>
<text x="248.4" y="150.3">Overcurrent</text>
<text x="110.5" y="158.4">MR</text>
<text x="190" y="160.1">sr−c−2u2−0805</text>
<text x="197.5" y="158.4">C13</text>
<text x="204.2" y="160.1">sr−r−100k</text>
<text x="208.1" y="158.4">R32</text>
<text x="59.2" y="167">HCPL−817</text>
<text x="59.2" y="163.3">U6</text>
<text x="59.2" y="165">sr−ic−hcpl−817</text>
<text x="110.5" y="162.5">12V</text>
<text x="110.5" y="165.8">BR</text>
<text x="219" y="162.5">MGND</text>
<text x="94" y="173.1">U7</text>
<text x="97.5" y="173.1">sr−ic−fan7380</text>
<text x="110.5" y="169.9">MGND</text>
<text x="214.8" y="173.9">sr−fet−n−irf8721</text>
<text x="223.6" y="172.3">Q7</text>
<text x="232.9" y="170.7">12V</text>
<text x="46.1" y="175.6">R33 sr−r−1k</text>
<text x="77.9" y="177.2">MGND</text>
<text x="231.2" y="179.6">PGND</text>
<text x="228" y="196.8">motor−power.sch</text>
<text x="230.4" y="199.2">1</text>
<text x="243.5" y="199.2">2</text>
<text x="259" y="199.2">rbarlow</text>
</g>
<g font-size="1.2">
<text x="30.2" y="28.4">2</text>
<text x="30.2" y="25.9">1</text>
<text x="52.2" y="24.4" transform="rotate(90 52.2 24.4)">1</text>
<text x="52.2" y="30" transform="rotate(90 52.2 30)">2</text>
<text x="194.9" y="24.4" transform="rotate(90 194.9 24.4)">1</text>
<text x="194.9" y="30" transform="rotate(90 194.9 30)">2</text>
<text x="75" y="47.9">1</text>
<text x="119.1" y="44.9">9</text>
<text x="120.5" y="47.1">LM339</text>
<text x="123.2" y="44.5">3</text>
<text x="125.8" y="46.5">14</text>
<text x="70.3" y="51.2">2</text>
<text x="119.1" y="48.1">8</text>
<text x="123" y="49.6">12</text>
<text x="75.1" y="55.3">3</text>
<text x="208.8" y="60">3</text>
<text x="158.2" y="62">5</text>
<text x="158.2" y="65.3">4</text>
<text x="159.7" y="64.2">LM339</text>
<text x="162.3" y="61.6">3</text>
<text x="165" y="63.6">2</text>
<text x="204.7" y="60.4">11</text>
<text x="204.7" y="63.6">10</text>
<text x="206.2" y="62.6">LM339</text>
<text x="208.6" y="65.1">12</text>
<text x="211.5" y="62">13</text>
<text x="119.1" y="70.2">7</text>
<text x="123.2" y="69.7">3</text>
<text x="125.8" y="71.8">1</text>
<text x="162.1" y="66.7">12</text>
<text x="85" y="74.8">3</text>
<text x="119.1" y="73.4">6</text>
<text x="120.5" y="72.4">LM339</text>
<text x="123" y="74.8">12</text>
<text x="82.8" y="78.1">1</text>
<text x="85" y="79.8">2</text>
<text x="202.4" y="93.6">8</text>
<text x="204.1" y="93.6">7</text>
<text x="205.7" y="93.6">6</text>
<text x="207.3" y="93.6">5</text>
<text x="241.4" y="93.6">5</text>
<text x="243.1" y="93.6">6</text>
<text x="244.7" y="93.6">7</text>
<text x="246.3" y="93.6">8</text>
<text x="57.5" y="100.9">1</text>
<text x="72.6" y="100.9">4</text>
<text x="201.8" y="98.5">4</text>
<text x="202.4" y="101.8">1</text>
<text x="204.1" y="101.8">2</text>
<text x="205.7" y="101.8">3</text>
<text x="243.1" y="101.8">3</text>
<text x="244.7" y="101.8">2</text>
<text x="246.3" y="101.8">1</text>
<text x="246.9" y="98.5">4</text>
<text x="92.8" y="105.8">2</text>
<text x="106.2" y="103">Vb</text>
<text x="108.9" y="102.6">8</text>
<text x="108.9" y="105.8">7</text>
<text x="57.5" y="108.3">2</text>
<text x="72.6" y="108.3">3</text>
<text x="105.7" y="113.6">Vcc</text>
<text x="106.3" y="109.5">Vs</text>
<text x="108.9" y="113.2">3</text>
<text x="108.9" y="109.1">6</text>
<text x="93.6" y="116.4">1</text>
<text x="108.9" y="116.4">5</text>
<text x="202.4" y="118.1">8</text>
<text x="204.1" y="118.1">7</text>
<text x="205.7" y="118.1">6</text>
<text x="207.3" y="118.1">5</text>
<text x="241.4" y="118.1">5</text>
<text x="243.1" y="118.1">6</text>
<text x="244.7" y="118.1">7</text>
<text x="246.3" y="118.1">8</text>
<text x="57.5" y="120.5">1</text>
<text x="72.6" y="120.5">4</text>
<text x="104.9" y="120.9">COM</text>
<text x="108.9" y="120.5">4</text>
<text x="201.8" y="123">4</text>
<text x="223.5" y="123" transform="rotate(-90 223.5 123)">1</text>
<text x="225.9" y="123" transform="rotate(-90 225.9 123)">2</text>
<text x="246.9" y="123">4</text>
<text x="57.5" y="127.9">2</text>
<text x="72.6" y="127.9">3</text>
<text x="202.4" y="126.2">1</text>
<text x="204.1" y="126.2">2</text>
<text x="205.7" y="126.2">3</text>
<text x="243.1" y="126.2">3</text>
<text x="244.7" y="126.2">2</text>
<text x="246.3" y="126.2">1</text>
<text x="221.2" y="137.6">8</text>
<text x="222.8" y="137.6">7</text>
<text x="224.5" y="137.6">6</text>
<text x="226.1" y="137.6">5</text>
<text x="220.6" y="142.5">4</text>
<text x="57.5" y="149.9">1</text>
<text x="72.6" y="149.9">4</text>
<text x="221.2" y="145.8">1</text>
<text x="222.8" y="145.8">2</text>
<text x="224.5" y="145.8">3</text>
<text x="244.7" y="144.3" transform="rotate(90 244.7 144.3)">1</text>
<text x="244.7" y="149.9" transform="rotate(90 244.7 149.9)">2</text>
<text x="92.8" y="154.8">2</text>
<text x="106.2" y="151.9">Vb</text>
<text x="108.9" y="151.5">8</text>
<text x="108.9" y="154.8">7</text>
<text x="57.5" y="157.2">2</text>
<text x="72.6" y="157.2">3</text>
<text x="106.3" y="158.4">Vs</text>
<text x="108.9" y="158">6</text>
<text x="93.6" y="165.4">1</text>
<text x="105.7" y="162.6">Vcc</text>
<text x="108.9" y="162.1">3</text>
<text x="108.9" y="165.4">5</text>
<text x="57.5" y="169.4">1</text>
<text x="72.6" y="169.4">4</text>
<text x="104.9" y="169.9">COM</text>
<text x="108.9" y="169.4">4</text>
<text x="225.9" y="168.6">3</text>
<text x="227.6" y="168.6">2</text>
<text x="229.2" y="168.6">1</text>
<text x="229.8" y="171.9">4</text>
<text x="57.5" y="176.8">2</text>
<text x="72.6" y="176.8">3</text>
<text x="224.3" y="176.8">5</text>
<text x="225.9" y="176.8">6</text>
<text x="227.6" y="176.8">7</text>
<text x="229.2" y="176.8">8</text>
<text x="222.3" y="196.8">FILE:</text>
<text x="222.3" y="194.3">TITLE</text>
<text x="250.8" y="196.8">REVISION:</text>
<text x="222.3" y="199.2">PAGE</text>
<text x="236.1" y="199.2">OF</text>
<text x="250.8" y="199.2">DRAWN BY:</text>
</g>
</svg>
